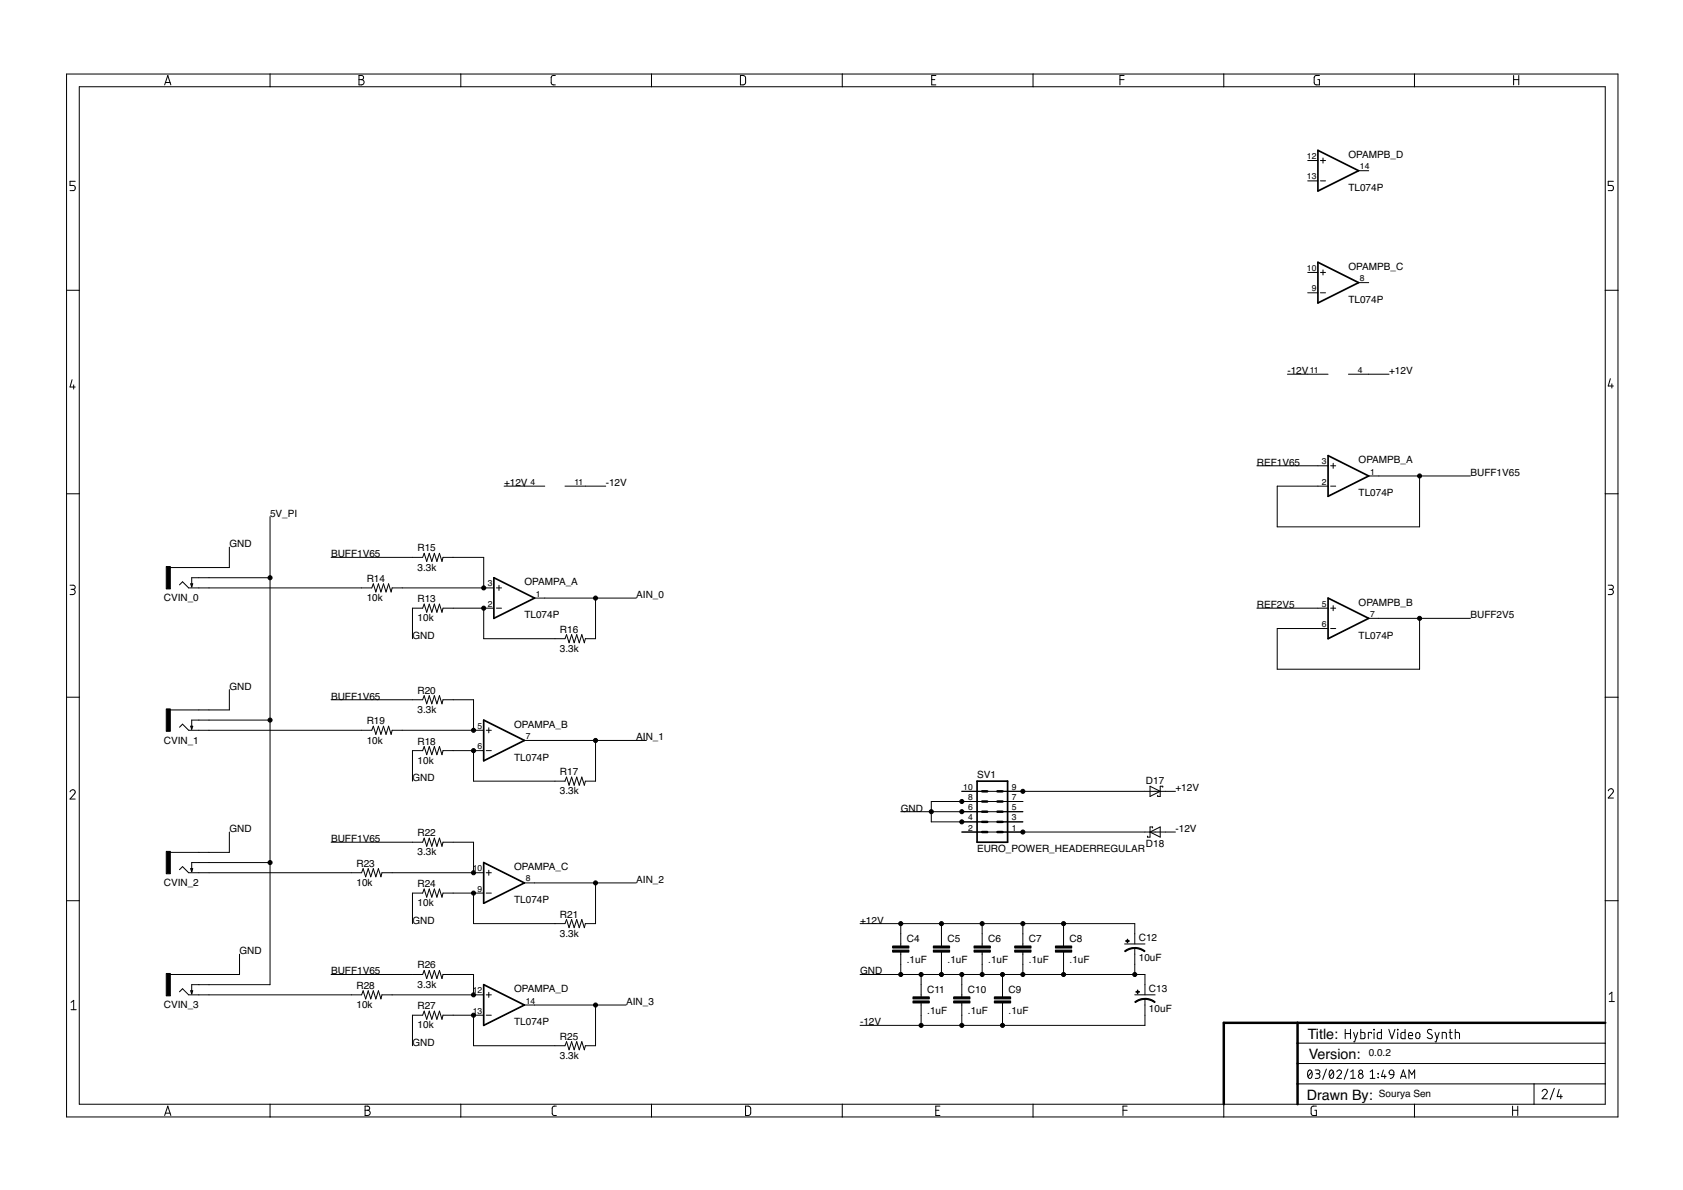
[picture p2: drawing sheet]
<svg xmlns="http://www.w3.org/2000/svg" width="420mm" height="297mm" viewBox="0 0 420 297" stroke-linecap="round" stroke-linejoin="round" font-family="sans-serif">
<g fill="none" stroke="#000" stroke-width=".25">
<path d="M16.6 18.5h387.3v260.3h-387.3zM67.4 18.5v3.2M89.6 18.8h.7a.52 .52 0 0 1 .5 .6 .52 .52 0 0 1-.5 .5 .66 .66 0 0 1 .6 .6 .66 .66 0 0 1-.6 .7h-.7zM89.6 19.9h.7M115 18.5v3.2M138.6 18.8l-.7 .1-.3 .5 .1 1.6 .9 .2M162.6 18.5v3.2M184.8 18.8l.9 .1 .4 .4v1.4l-.4 .4-.9 .1zM210.3 18.5v3.2M232.6 19.9h.8M233.6 18.8h-1v2.4h1M257.9 18.5v3.2"/>
<path d="M279.6 19.9h1M280.6 18.8h-1v2.4M305.5 18.5v3.2M329.4 18.8l-1 .1-.3 .3v1.5l.2 .4 1.1 .1v-1.3h-.4M353.1 18.5v3.2M377.9 18.8v2.4M377.9 19.9h1.3M379.2 18.8v2.4M19.8 21.7h380.9v253.9h-380.9zM41.1 21.2l.8-2.4 .8 2.4M41.3 20.6h1.2M330.3 39.4v1.3"/>
<path d="M18.8 45.3h-1.3v1h.8a.66 .66 0 0 1 .5 .6 .66 .66 0 0 1-.5 .7h-.8M326.5 40.1h2.5M326.5 45.1h2.5M329.6 40.1h1.3M329.6 45.1h1.3M339.2 42.6h2.5M402.8 45.3h-1.3v1h.8a.66 .66 0 0 1 .5 .6 .66 .66 0 0 1-.5 .7h-.8M16.6 72.5h3.2M326.5 68h2.5M326.5 73.1h2.5M329.6 68h1.3M329.6 73.1h1.3"/>
<path d="M330.3 67.4v1.2M339.2 70.5h2.5M400.7 72.5h3.2M18 94.8l-.5 1.8h1.3M18.4 96.1v1M321.4 93.4h10.2M336.6 93.4h10.2M402 94.5l-.5 1.9h1.3M402.4 95.8v1.1M313.8 116.3h17.8M332.2 116.3h1.3M332.8 115.6v1.3"/>
<path d="M341.7 118.8h25.4M354.4 118.8v12.7h-35.5v-10.2h12.7M16.6 123.3h3.2M57.3 136.6v5.1h-14.8M67.4 129v116.8h-19.5v2.3M82.7 139.1h22.8l.4-1 .6 2 .7-2 .6 2 .6-2 .7 2 .6-2 .6 2 .3-1h10.2v7.6M125.8 121.3h10.2M141.1 121.3h10.1M332.2 121.3h1.3M400.7 123.3h3.2M17.5 146.1h.8a.52 .52 0 0 1 .5 .5 .52 .52 0 0 1-.5 .5h-.6M18.1 147.1a.66 .66 0 0 1 .7 .7 .66 .66 0 0 1-.7 .6h-.6"/>
<path d="M44.8 146l.8-.8 1.5 1.5h45.7l.4-1 .6 2.1 .7-2.1 .6 2.1 .6-2.1 .7 2.1 .6-2.1 .6 2.1 .3-1.1h25.4M47.6 145.7h.5l-.2 .8zM67.4 144.2h-19.5v2.3M123.3 151.8h-12.7l-.3 1-.6-2-.6 2-.7-2-.6 2-.6-2-.7 2-.6-2-.4 1h-2.5v7.6M123.9 146.7h1.3M123.9 151.8h1.3M124.6 146.1v1.3M133.5 149.3h25.3M148.7 149.3v10.1h-2.6l-.2 1-.7-2-.6 2-.6-2-.7 2-.6-2-.6 2-.7-2-.3 1h-20.3v-7.6M313.8 151.8h17.8M332.2 151.8h1.3M332.2 156.9h1.3"/>
<path d="M332.8 151.2v1.2M341.7 154.3h25.4M354.4 154.3v12.7h-35.5v-10.1h12.7M401.5 146.1h.8a.52 .52 0 0 1 .5 .5 .52 .52 0 0 1-.5 .5h-.6M402.1 147.1a.66 .66 0 0 1 .7 .7 .66 .66 0 0 1-.7 .6h-.6M16.6 174h3.2M57.3 172.1v5.1h-14.8M67.4 179.7h-19.5v2.3M82.7 174.7h22.8l.4-1 .6 2 .7-2 .6 2 .6-2 .7 2 .6-2 .6 2 .3-1h7.6v7.6M400.7 174h3.2M17.5 197.7a.64 .64 0 0 1 .9-.6 .64 .64 0 0 1 .2 1.1l-1.1 1.3h1.3M44.8 181.5l.8-.7 1.5 1.5h45.7l.4-1 .6 2 .7-2 .6 2 .6-2 .7 2 .6-2 .6 2 .3-1h22.9"/>
<path d="M47.6 181.3h.5l-.2 .7zM120.8 187.4h-10.2l-.3 1-.6-2-.6 2-.7-2-.6 2-.6-2-.7 2-.6-2-.4 1h-2.5v7.6M121.4 182.3h1.3M121.4 187.4h1.3M122 181.7v1.2M130.9 184.8h30.5M148.7 184.8v10.2h-2.6l-.2 1-.7-2-.6 2-.6-2-.7 2-.6-2-.6 2-.7-2-.3 1h-22.9v-7.6M240.1 197.5h53.4M287.1 196.3l2.5 1.2-2.5 1.3zM290.3 196.5v-.2h-.7v2.5h-.6v-.3M401.5 197.4a.64 .64 0 0 1 .9-.5 .64 .64 0 0 1 .2 1l-1.1 1.3h1.3M44.8 217.1l.8-.8 1.5 1.5h43.2l.4-1 .6 2.1 .6-2.1 .7 2.1 .6-2.1 .6 2.1 .7-2.1 .6 2.1 .3-1.1h25.4"/>
<path d="M47.6 216.8h.5l-.2 .8zM57.3 207.7v5.1h-14.8M67.4 215.3h-19.5v2.3M82.7 210.2h22.8l.4-1 .6 2 .7-2 .6 2 .6-2 .7 2 .6-2 .6 2 .3-1h7.6v7.6M121.4 217.8h1.3M122 217.2v1.3M224.9 202.6h30.5M240.1 207.7h53.4M255.4 200.1h-22.9v5h22.9M287.1 207.7l2.5-1.3v2.6zM287.7 206.7v-.3h-.6v2.6h-.6v-.3M16.6 224.8h3.2"/>
<path d="M59.8 238.2v5h-17.3M120.8 222.9h-10.2l-.3 1-.6-2-.6 2-.7-2-.6 2-.6-2-.7 2-.6-2-.4 1h-2.5v7.6M121.4 222.9h1.3M130.9 220.4h27.9M148.7 220.4v10.1h-2.6l-.2 1.1-.7-2.1-.6 2.1-.6-2.1-.7 2.1-.6-2.1-.6 2.1-.7-2.1-.3 1h-22.9v-7.6M214.7 230.5h68.6v5.1M224.9 230.5v5.6M224.9 237.7v5.5M235 230.5v5.6M235 237.7v5.5M245.2 230.5v5.6M245.2 237.7v5.5"/>
<path d="M255.4 230.5v5.6M255.4 237.7v5.5M265.5 230.5v5.6M265.5 237.7v5.5M280.8 235.6h5M283.3 236.6v6.6M400.7 224.8h3.2M17.7 250.2l.7-.5v2.3M17.7 252h1.3M44.8 247.6l.8-.8 1.5 1.5h43.2l.4-1 .6 2 .6-2 .7 2 .6-2 .6 2 .7-2 .6 2 .3-1h25.4M47.6 247.3h.5l-.2 .8zM82.7 243.2h22.8l.4-1 .6 2.1 .7-2.1 .6 2.1 .6-2.1 .7 2.1 .6-2.1 .6 2.1 .3-1.1h7.6v5.1"/>
<path d="M120.8 253.4h-10.2l-.3 1-.6-2-.6 2-.7-2-.6 2-.6-2-.7 2-.6-2-.4 1h-2.5v7.6M121.4 248.3h1.3M121.4 253.4h1.3M122 247.7v1.3M130.9 250.9h25.4M148.7 250.9v10.1h-2.6l-.2 1-.7-2-.6 2-.6-2-.7 2-.6-2-.6 2-.7-2-.3 1h-22.9v-7.6M214.7 243.2h71.1v5.1M230 243.2v5.6M230 250.4v5.5M240.1 243.2v5.6M240.1 250.4v5.5M250.3 243.2v5.6"/>
<path d="M250.3 250.4v5.5M283.3 248.3h5.1M285.8 249.3v6.6h-71.1M335.8 256.9v2.4M335.8 258h1.3M337.1 256.9v2.4M337.9 257.7l.5 1.6M339 257.7l-.8 2.4h-.3M339.7 256.9v2.4l.8-.1 .2-.2v-1l-.3-.3h-.7M342.4 258v-.3h-.8v1.6M343 256.9l.1 .2zM343 257.7v1.6"/>
<path d="M344.9 256.9v2.4l-.8-.1-.2-.2v-1l.3-.3h.7M346.7 256.9l.8 2.4 .8-2.4M348.9 256.9l.1 .2zM348.9 257.7v1.6M350.8 256.9v2.4l-.8-.1-.3-.3 .1-.9 .3-.3h.7M351.6 258.5h1.1a.54 .54 0 0 0-.4-.8 .54 .54 0 0 0-.7 .5l.1 1 1 .1M353.5 257.9l.5-.2a.89 .89 0 0 1 .2 1.5l-.3 .1-.4-.4zM357.5 257.1a.58 .58 0 0 0-.9-.1 .58 .58 0 0 0 0 .9l.7 .4a.54 .54 0 0 1 .2 .7 .54 .54 0 0 1-.7 .2l-.5-.2M358.2 257.7l.6 1.6M359.3 257.7l-.8 2.4h-.3M360 259.3v-1.6h.7l.4 .3v1.3M361.8 257.7h.7"/>
<path d="M362 256.9l.1 2.1 .4 .3M363.3 257.7l.9 .1 .2 1.5M363.3 256.9v2.4M401.7 248.2l.7-.5v2.3M401.7 250h1.3M41.1 278.4l.8-2.3 .8 2.3M41.3 277.9h1.2M67.4 275.6v3.2M91.1 276.1h.7a.52 .52 0 0 1 .5 .5 .52 .52 0 0 1-.5 .5 .66 .66 0 0 1 .6 .7 .66 .66 0 0 1-.6 .6h-.7zM91.1 277.1h.7M115 275.6v3.2M138.9 276.1h-.7l-.3 .5 .1 1.6 .2 .2h.7"/>
<path d="M162.6 275.6v3.2M186.1 276.1h.9l.4 .5v1.4l-.4 .4h-.9zM210.3 275.6v3.2M233.6 277.1h.8M234.7 276.1h-1.1v2.3h1.1M257.9 275.6v3.2M280.4 277.1h1M281.4 276.1h-1v2.3M305.5 275.6v3.2M323.9 270.6h76.8M323.9 265.5h76.8M323.9 260.4h76.8"/>
<path d="M326.7 267.2a.67 .67 0 0 1 .8 .1 .67 .67 0 0 1 .1 .8l-.1 .5a.51 .51 0 0 1-.5 .6 .51 .51 0 0 1-.5-.6v-.7zM327.5 267.5l-1 1.2M328.4 267.1h.7a.47 .47 0 0 1 .4 .4 .47 .47 0 0 1-.4 .5h-.5M328.6 276.1h-.9l-.3 .3-.1 1.5 .4 .5h.9v-1.3h-.4M328.9 268a.58 .58 0 0 1 .6 .6 .58 .58 0 0 1-.6 .6h-.5M331.1 266.8l-.9 2.6M332.1 267.2a.66 .66 0 0 1 .8 .1 .66 .66 0 0 1 .1 .8 .66 .66 0 0 1-.1 .8 .66 .66 0 0 1-.8 .1 1.64 1.64 0 0 1 0-1.8zM332.9 267.5l-1 1.2M333.7 267.5a.58 .58 0 0 1 .9-.4 .58 .58 0 0 1 .1 .9l-1 1.2h1.2M336.5 266.8l-.9 2.6M337.2 269.2h1.2M337.2 267.5l.6-.4v2.1"/>
<path d="M342.1 269.2h1.1M342.1 267.5l.5-.4v2.1M344 267.9l.1 .2zM344 268.9l.1 .1zM345.4 267.1l-.5 1.6h1.2M345.7 268.2v1M346.9 267.3l.4-.2 .5 .2 .2 .9-1.1-.1-.1-.3zM348 268.2l-.3 .7-.7 .3M349.6 269.2l.7-2.1 .7 2.1M349.8 268.7h1.1M351.7 269.2v-2.1l.7 1.1 .8-1.1v2.1M353.1 275.6v3.2"/>
<path d="M377.6 277.1h1.3M377.6 276.1v2.3M378.9 276.1v2.3M383 270.6v5M385 272.4a.64 .64 0 0 1 .9-.5 .64 .64 0 0 1 .2 1.1l-1.1 1.3h1.3M388 271.7l-1 2.8M389.3 271.9l-.6 1.8h1.3M389.7 273.2v1.1"/>
<circle cx="339.7" cy="267.6" r=".47"/>
<circle cx="339.7" cy="268.6" r=".59"/>
</g>
<g fill="#000" stroke="#000" stroke-width=".25">
<path d="M41.5 141.4h1v5.6h-1zM41.5 177h1v5.5h-1zM41.5 212.5h1v5.6h-1zM222.8 237.2h4.1v.5h-4.1zM222.8 236.1h4.1v.5h-4.1zM233 237.2h4.1v.5h-4.1zM233 236.1h4.1v.5h-4.1zM243.2 237.2h4v.5h-4zM243.2 236.1h4v.5h-4zM253.3 237.2h4.1v.5h-4.1zM253.3 236.1h4.1v.5h-4.1zM263.5 237.2h4v.5h-4z"/>
<path d="M263.5 236.1h4v.5h-4zM281 234.8h.9v.1h-.9zM281.4 234.4h.1v.9h-.1zM41.5 243h1v5.6h-1zM227.9 249.9h4.1v.5h-4.1zM227.9 248.8h4.1v.5h-4.1zM238.1 249.9h4v.5h-4zM238.1 248.8h4v.5h-4zM248.2 249.9h4.1v.5h-4.1zM248.2 248.8h4.1v.5h-4.1zM283.6 247.5h.9v.1h-.9zM284 247.1h.1v.9h-.1z"/>
</g>
<path d="M329 37.5l10.2 5.1-10.2 5.1zM329 65.5l10.2 5-10.2 5.1zM331.6 113.7l10.1 5.1-10.1 5.1zM123.3 144.2l10.2 5.1-10.2 5zM331.6 149.3l10.1 5-10.1 5.1zM120.8 179.7l10.1 5.1-10.1 5.1zM243.9 195h7.6v15.2h-7.6zM120.8 215.3l10.1 5.1-10.1 5.1zM120.8 245.8l10.1 5.1-10.1 5z" fill="none" stroke="#000" stroke-width=".42"/>
<path d="M245.2 197.5h1.3M249 197.5h1.3M245.2 202.6h1.3M245.2 205.1h1.3M245.2 207.7h1.3M245.2 200.1h1.3M249 202.6h1.3M249 205.1h1.3M249 207.7h1.3M249 200.1h1.3M323.9 255.3v20.3M400.7 255.3h-95.2v20.3" fill="none" stroke="#000" stroke-width=".61"/>
<g fill="#000" stroke="#000" stroke-width=".25">
<path d="M280.8 237.4l1.1-.7 1.4-.2v.3l-1 .1-1.4 .7z" fill-rule="evenodd"/>
<path d="M283.3 236.5l1.3 .2 1.3 .7-.2 .2-1.4-.7-1-.2z" fill-rule="evenodd"/>
<path d="M283.3 250.1l1.2-.7 1.3-.2v.3l-1 .1-1.4 .7z" fill-rule="evenodd"/>
<path d="M285.8 249.2l1.4 .2 1.2 .7-.2 .2-.9-.6-1.5-.3z" fill-rule="evenodd"/>
<circle cx="354.4" cy="118.8" r=".51"/>
<circle cx="67.4" cy="144.2" r=".51"/>
<circle cx="120.8" cy="151.8" r=".51"/>
<circle cx="120.8" cy="146.7" r=".51"/>
<circle cx="148.7" cy="149.3" r=".51"/>
<circle cx="354.4" cy="154.3" r=".51"/>
<circle cx="67.4" cy="179.7" r=".51"/>
<circle cx="118.2" cy="187.4" r=".51"/>
<circle cx="118.2" cy="182.3" r=".51"/>
<circle cx="148.7" cy="184.8" r=".51"/>
<circle cx="255.4" cy="197.5" r=".51"/>
<circle cx="67.4" cy="215.3" r=".51"/>
<circle cx="118.2" cy="217.8" r=".51"/>
<circle cx="232.5" cy="202.6" r=".51"/>
<circle cx="240.1" cy="200.1" r=".51"/>
<circle cx="240.1" cy="205.1" r=".51"/>
<circle cx="240.1" cy="202.6" r=".51"/>
<circle cx="255.4" cy="207.7" r=".51"/>
<circle cx="118.2" cy="222.9" r=".51"/>
<circle cx="148.7" cy="220.4" r=".51"/>
<circle cx="224.9" cy="230.5" r=".51"/>
<circle cx="235" cy="230.5" r=".51"/>
<circle cx="245.2" cy="230.5" r=".51"/>
<circle cx="255.4" cy="230.5" r=".51"/>
<circle cx="265.5" cy="230.5" r=".51"/>
<circle cx="118.2" cy="253.4" r=".51"/>
<circle cx="118.2" cy="248.3" r=".51"/>
<circle cx="148.7" cy="250.9" r=".51"/>
<circle cx="224.9" cy="243.2" r=".51"/>
<circle cx="230" cy="243.2" r=".51"/>
<circle cx="230" cy="255.9" r=".51"/>
<circle cx="235" cy="243.2" r=".51"/>
<circle cx="240.1" cy="255.9" r=".51"/>
<circle cx="240.1" cy="243.2" r=".51"/>
<circle cx="245.2" cy="243.2" r=".51"/>
<circle cx="250.3" cy="243.2" r=".51"/>
<circle cx="250.3" cy="255.9" r=".51"/>
<circle cx="255.4" cy="243.2" r=".51"/>
<circle cx="265.5" cy="243.2" r=".51"/>
<circle cx="283.3" cy="243.2" r=".51"/>
</g>
<g font-size="3.6">
<text x="326.5" y="259.2">Title:</text>
<text x="326.7" y="264.3">Version:</text>
<text x="326.2" y="274.5">Drawn By:</text>
</g>
<g font-size="2.5">
<text x="336.6" y="39.4">OPAMPB_D</text>
<text x="336.6" y="47.7">TL074P</text>
<text x="336.6" y="67.4">OPAMPB_C</text>
<text x="336.6" y="75.6">TL074P</text>
<text x="321.4" y="93.4">-12V</text>
<text x="346.8" y="93.4">+12V</text>
<text x="313.8" y="116.3">REF1V65</text>
<text x="339.2" y="115.6">OPAMPB_A</text>
<text x="367.1" y="118.8">BUFF1V65</text>
<text x="125.8" y="121.3">+12V</text>
<text x="151.2" y="121.3">-12V</text>
<text x="339.2" y="123.9">TL074P</text>
<text x="67.4" y="129">5V_PI</text>
<text x="57.3" y="136.6">GND</text>
<text x="104.2" y="137.6">R15</text>
<text x="82.7" y="139.1">BUFF1V65</text>
<text x="104.2" y="142.4">3.3k</text>
<text x="91.5" y="145.2">R14</text>
<text x="130.9" y="146.1">OPAMPA_A</text>
<text x="158.8" y="149.3">AIN_0</text>
<text x="40.9" y="150">CVIN_0</text>
<text x="91.5" y="150">10k</text>
<text x="104.2" y="155.1">10k</text>
<text x="104.2" y="150.3">R13</text>
<text x="130.9" y="154.4">TL074P</text>
<text x="313.8" y="151.8">REF2V5</text>
<text x="339.2" y="151.2">OPAMPB_B</text>
<text x="367.1" y="154.4">BUFF2V5</text>
<text x="103" y="159.4">GND</text>
<text x="139.8" y="157.9">R16</text>
<text x="339.2" y="159.4">TL074P</text>
<text x="139.8" y="162.7">3.3k</text>
<text x="57.3" y="172.1">GND</text>
<text x="104.2" y="173.2">R20</text>
<text x="82.7" y="174.7">BUFF1V65</text>
<text x="104.2" y="178">3.3k</text>
<text x="40.9" y="185.6">CVIN_1</text>
<text x="91.5" y="185.6">10k</text>
<text x="91.5" y="180.8">R19</text>
<text x="104.2" y="185.9">R18</text>
<text x="128.4" y="181.7">OPAMPA_B</text>
<text x="158.8" y="184.8">AIN_1</text>
<text x="104.2" y="190.7">10k</text>
<text x="128.4" y="189.9">TL074P</text>
<text x="103" y="195">GND</text>
<text x="139.8" y="193.5">R17</text>
<text x="243.9" y="194.2">SV1</text>
<text x="286.1" y="195.6">D17</text>
<text x="293.4" y="197.5">+12V</text>
<text x="139.8" y="198.3">3.3k</text>
<text x="224.9" y="202.6">GND</text>
<text x="57.3" y="207.7">GND</text>
<text x="104.2" y="208.7">R22</text>
<text x="293.4" y="207.7">-12V</text>
<text x="82.7" y="210.2">BUFF1V65</text>
<text x="104.2" y="213.5">3.3k</text>
<text x="243.9" y="212.8">EURO_POWER_HEADERREGULAR</text>
<text x="286.1" y="211.4">D18</text>
<text x="40.9" y="221.1">CVIN_2</text>
<text x="89" y="221.1">10k</text>
<text x="89" y="216.3">R23</text>
<text x="104.2" y="221.4">R24</text>
<text x="128.4" y="217.2">OPAMPA_C</text>
<text x="158.8" y="220.4">AIN_2</text>
<text x="104.2" y="226.2">10k</text>
<text x="128.4" y="225.5">TL074P</text>
<text x="103" y="230.5">GND</text>
<text x="139.8" y="233.8">3.3k</text>
<text x="139.8" y="229">R21</text>
<text x="214.7" y="230.5">+12V</text>
<text x="59.8" y="238.2">GND</text>
<text x="226.4" y="235.2">C4</text>
<text x="236.6" y="235.2">C5</text>
<text x="246.7" y="235.2">C6</text>
<text x="256.9" y="235.2">C7</text>
<text x="267" y="235.2">C8</text>
<text x="284.3" y="239.8">10uF</text>
<text x="284.3" y="235">C12</text>
<text x="82.7" y="243.2">BUFF1V65</text>
<text x="104.2" y="241.7">R26</text>
<text x="214.7" y="243.2">GND</text>
<text x="226.4" y="240.3">.1uF</text>
<text x="236.6" y="240.3">.1uF</text>
<text x="246.7" y="240.3">.1uF</text>
<text x="256.9" y="240.3">.1uF</text>
<text x="267" y="240.3">.1uF</text>
<text x="40.9" y="251.6">CVIN_3</text>
<text x="89" y="251.6">10k</text>
<text x="89" y="246.8">R28</text>
<text x="104.2" y="246.5">3.3k</text>
<text x="104.2" y="251.9">R27</text>
<text x="128.4" y="247.7">OPAMPA_D</text>
<text x="156.3" y="250.9">AIN_3</text>
<text x="231.5" y="247.9">C11</text>
<text x="241.6" y="247.9">C10</text>
<text x="251.8" y="247.9">C9</text>
<text x="286.8" y="247.7">C13</text>
<text x="104.2" y="256.7">10k</text>
<text x="128.4" y="255.9">TL074P</text>
<text x="214.7" y="255.9">-12V</text>
<text x="231.5" y="253">.1uF</text>
<text x="241.6" y="253">.1uF</text>
<text x="251.8" y="253">.1uF</text>
<text x="286.8" y="252.5">10uF</text>
<text x="103" y="261">GND</text>
<text x="139.8" y="259.5">R25</text>
<text x="341.7" y="263.6">0.0.2</text>
<text x="139.8" y="264.3">3.3k</text>
<text x="344.2" y="273.7">Sourya Sen</text>
</g>
<g font-size="2.1">
<text x="326.3" y="39.7">12</text>
<text x="326.3" y="44.8">13</text>
<text x="339.5" y="42.3">14</text>
<text x="326.3" y="67.7">10</text>
<text x="339.5" y="70.2">8</text>
<text x="327.5" y="72.7">9</text>
<text x="327" y="93.1">11</text>
<text x="339" y="93.1">4</text>
<text x="330" y="115.9">3</text>
<text x="342.1" y="118.4">1</text>
<text x="132.5" y="121">4</text>
<text x="143.4" y="121">11</text>
<text x="330" y="121">2</text>
<text x="121.7" y="146.4">3</text>
<text x="133.8" y="148.9">1</text>
<text x="121.7" y="151.5">2</text>
<text x="330" y="151.5">5</text>
<text x="342.1" y="154">7</text>
<text x="330" y="156.5">6</text>
<text x="119.2" y="181.9">5</text>
<text x="131.3" y="184.5">7</text>
<text x="119.2" y="187">6</text>
<text x="240.5" y="197.2">10</text>
<text x="252.6" y="197.2">9</text>
<text x="241.7" y="202.3">6</text>
<text x="241.7" y="199.7">8</text>
<text x="252.6" y="202.3">5</text>
<text x="252.6" y="199.7">7</text>
<text x="241.7" y="207.3">2</text>
<text x="241.7" y="204.8">4</text>
<text x="252.6" y="207.3">1</text>
<text x="252.6" y="204.8">3</text>
<text x="118" y="217.5">10</text>
<text x="131.3" y="220">8</text>
<text x="119.2" y="222.6">9</text>
<text x="118" y="248">12</text>
<text x="131.3" y="250.5">14</text>
<text x="118" y="253">13</text>
</g>
</svg>
